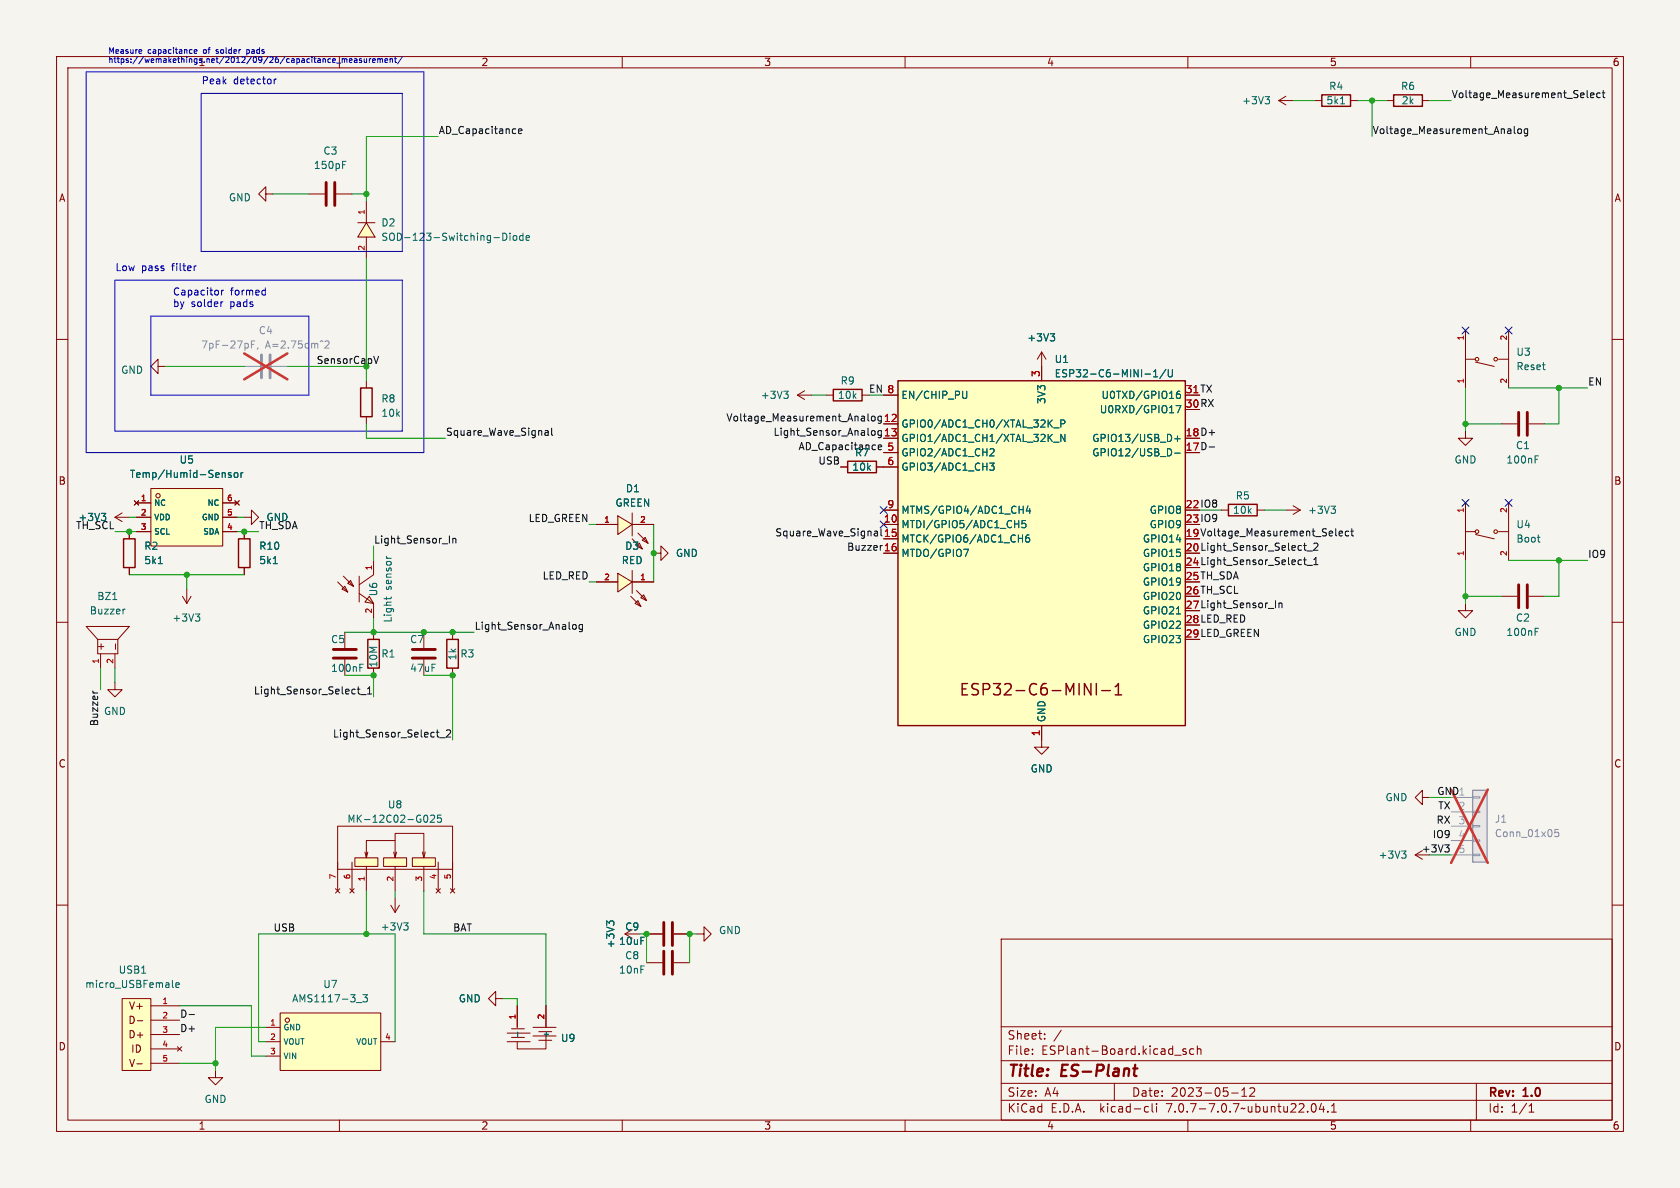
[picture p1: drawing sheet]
<svg xmlns="http://www.w3.org/2000/svg" width="297mm" height="210mm" viewBox="0 0 297 210" stroke-linecap="round" stroke-linejoin="round" font-family="sans-serif">
<path d="M0 0h297v210h-297z" fill="#f5f4ef" stroke="#f5f4ef" stroke-width=".18"/>
<g fill="none" stroke="#840000" stroke-width=".18">
<path d="M10 10h277v190h-277zM12 12h273v186h-273zM60 10v2M110 10v2M160 10v2M210 10v2M260 10v2M10 60h2M285 60h2M146 69.9h1.3M152.4 69.9h1.3M184.1 62.2l-.7 1.3"/>
<path d="M184.1 62.2v2.6M184.1 62.2l.8 1.3M10 110h2M17.3 113v2.6h3.5v-2.6M17.3 113l-2.1-2.3h7.7l-2.1 2.3M17.3 113h3.5M17.8 115.6v2.5M20.3 115.6v2.5M20.4 113.8v1M32.3 105.4l.7 1.3M33 104.1v2.6M33.8 105.4l-.8 1.3"/>
<path d="M61 111.8v2.8M61 116.6v2.8M66 111.8v1.2M66 118.1v1.3M74.9 111.8v2.8M74.9 116.6v2.8M285 110h2M20.3 120.7v1.2h1.3l-1.3 1.3-1.3-1.3h1.3M184.1 130.8v1.3h1.3l-1.3 1.3-1.2-1.3h1.2M10 160h2M285 160h2M177 166h108v32h-108z"/>
<path d="M60 198v2M110 198v2M160 198v2M177 194.5h108M177 191.5h108M177 187.5h108M177 181.5h108M182.5 186.3v.1M182.5 185.5v.1M184.7 183.6v.1M184.7 182.8v.1M187.6 182.1l-1.3 2"/>
<path d="M197 191.5v3M202.6 195.6l.4 .1M203 196.5l-.4 .1M203.7 195.1v1.3l.2 .2M204.5 195.1v.1M204.5 195.6v1M207.7 186.5h1.1M209.7 185.5l-.4-.1-.2 .2 .1 .2 .5 .2v.3h-.6M210 198v2M211 185.5l-.4-.1-.3 .3v.4l.2 .2h.5M211.7 185.5l.2-.1 .3 .1 .1 .9M211.7 184.9v1.5"/>
<path d="M217.7 193.2h1.2M219.5 193.8h.9M219.5 192.7l.5-.4v1.5M221 192.4l.5-.1 .2 .1 .1 .3-.9 1.1h.9M232 195.2l.2-.1a.81 .81 0 0 1 .6 .6 .81 .81 0 0 1-.3 .8l-.2 .1a.81 .81 0 0 1-.6-.6 .81 .81 0 0 1 .3-.8zM233.6 195l-.4 1.1h1M234 195.6v1M234.7 196.5v.1M235.4 196.6h.8M235.4 195.5l.4-.4v1.5M260 198v2M261 191.5v6.5"/>
<path d="M270.3 196.6h.9M270.3 195.5l.4-.4v1.5"/>
</g>
<path d="M200.3 188.9h.8M200.7 188.2l-.2 1.7 .1 .2 .3 .1" fill="none" stroke="#840000" stroke-width=".4"/>
<path d="M185.7 59h.7l-.4 .5M186.2 59.5l.2 .2v.3l-.2 .3M19.9 106h.8M22.1 107.7h-.2M34.5 108.5h.8l-.4 .5M35.1 109l.2 .3v.3l-.2 .2M63.6 118h.4M63.6 117.4h.6" fill="none" stroke="#006464" stroke-width=".18"/>
<path d="M147.3 68.8h5.1v2.1h-5.1zM65 113h2.1v5.1h-2.1z" fill="none" stroke="#840000" stroke-width=".25"/>
<path d="M58.9 116.3h4.1M58.9 114.8h4.1M72.9 116.3h4.1M72.9 114.8h4.1" fill="none" stroke="#840000" stroke-width=".51"/>
<g fill="#ffffc2">
<path d="M60.5 104.1l.5-.5 .5 1z"/>
<path d="M61.5 103.1l.5-.5 .5 1z"/>
<path d="M65.3 105.4l.7 1.3-1.5-.3z"/>
</g>
<g fill="none" stroke="#840000" stroke-width=".18">
<path d="M47 34.3v-1.3l-1.3 1.3 1.3 1.3v-1.3h1.3M54.6 34.3h2.8M59.4 34.3h2.8M66 99.1v2.5l-2.5 1.8M148.6 82.6h1.3M154.9 82.6h1.3M59.7 102.9l1.8 1.7M60.5 104.1l.5-.5 .5 1zM60.7 101.9l1.8 1.7M61.5 103.1l.5-.5 .5 1zM63.5 104.9l2.5 1.8M63.5 101.9v4.5"/>
<path d="M65.3 105.4l.7 1.3-1.5-.3zM66 106.7v2.5M114.3 170.2h2.8M114.3 165.1h2.8M119.1 170.2h2.8M119.1 165.1h2.8M123.2 165.1h1.3v-1.3l1.2 1.3-1.2 1.3v-1.3"/>
</g>
<path d="M60.6 29.1h.4M60.6 28.5h.6M68.3 98.3v.2M68.3 105.5v.5M69.2 105.5l-.1 .3" fill="none" stroke="#006464" stroke-width=".18"/>
<path d="M149.9 81.5h5v2.1h-5z" fill="none" stroke="#840000" stroke-width=".25"/>
<path d="M57.7 32.3v4M59.2 32.3v4M117.3 163.1v4M117.3 168.1v4.1M118.9 163.1v4M118.9 168.1v4.1" fill="none" stroke="#840000" stroke-width=".51"/>
<path d="M64.8 39.4l1.5 2.5h-3.1z" fill="#ffffc2"/>
<g fill="none" stroke="#840000" stroke-width=".18">
<path d="M63.2 39.4h3.1M64.8 39.4l1.5 2.5h-3.1zM64.8 35.6v3.8M64.8 41.9v3.8M22.9 94v1.3M23.7 88.5l.8 .8M24.1 88.9h2.6M24.1 91.4h2.6M24.1 94h2.6M24.5 88.5l-.8 .8M26.7 86.4h12.7v10.1h-12.7zM39.4 88.9h2.5"/>
<path d="M39.4 91.4h2.5M39.4 94h2.5M41.5 88.5l.8 .8M42.3 88.5l-.8 .8M115.6 97.8h1.2v-1.3l1.3 1.3-1.3 1.3v-1.3M22.9 100.3v1.3M80 111.8v1.2M80 118.1v1.3M59.3 157.1l.8 .8M59.7 146.1h20.3v7.6h-20.3zM59.7 152.4v5.1M60.1 157.1l-.8 .8"/>
<path d="M61.8 157.1l.8 .8M62.2 152.4v5.1M62.6 157.1l-.8 .8M62.7 151.6h4.1v1.6h-4.1zM64.5 150.6l.3 1M64.8 153.2v4.3M67.8 151.6h4.1v1.6h-4.1zM69.6 150.6l.2 1M69.8 148.6h-5v3l.2-1M69.8 153.2v4.3M69.8 158.8v2.5M70.1 150.6l-.3 1v-4.3h5.1v4.3"/>
<path d="M72.9 151.6h4.1v1.6h-4.1zM74.7 150.6l.2 1M74.9 153.2v4.3M75.2 150.6l-.3 1M77.1 157.1l.8 .8M77.5 152.4v5.1M77.9 157.1l-.8 .8M79.6 157.1l.8 .8M80 152.4v5.1M80.4 157.1l-.8 .8M21.6 176.5h5.1v12.7h-5.1zM26.7 177.8h5"/>
<path d="M49.5 179.1h17.8v10.1h-17.8zM69.1 160l.7 1.3M70.6 160l-.8 1.3M87.6 176.5v-1.2l-1.2 1.2 1.2 1.3v-1.3h1.3M91.4 177.8v3.8M96.5 177.8v3.8M24.2 188.1h1M24.3 180.4h.9M26.7 180.3h5M26.7 182.9h5M26.7 185.4h5M26.7 188h5"/>
<path d="M31.4 185l.7 .8M32.1 185l-.7 .8M38.1 189.2v1.3h1.3l-1.3 1.3-1.3-1.3h1.3M47 181.6h2.5M47 184.2h2.5M47 186.7h2.5M67.3 184.2h2.5M89.7 182.6h4M89.7 184.2h4M90.4 181.9h2.3M90.4 183.4h2.3M94.2 181.6h4.1"/>
<path d="M94.2 183.1h4.1M95.2 182.4h2.3M95.2 183.9h2.3M96.5 182.9v2.5h-5.1v-1.2"/>
<circle cx="27.9" cy="87.6" r=".38"/>
<circle cx="50.8" cy="180.3" r=".38"/>
</g>
<g fill="none" stroke="#006464" stroke-width=".18">
<path d="M88.9 41.2a.64 .64 0 0 1 .7 .7 .64 .64 0 0 1-.7 .6zM90.2 41.2v.1M90.2 41.6v.9M90.8 41.8l.1-.2 .4 .2 .1 .4-.2 .2-.3 .1-.1-.1zM92.5 41.7l-.4-.1-.2 .3 .1 .5h.5M92.5 41.2v1.3M93 42.1l.6-.2-.1-.2-.3-.1-.2 .2 .1 .6h.4M28 99.6h.7M39.8 83.6v.8M40.9 83.6h-.4l-.1 .1v.2l.5 .1v.3h-.5M41.5 83.7l.1-.1 .4 .1 .1 .5-.2 .1-.3 .1-.1-.1zM42.6 83.6v.8"/>
<path d="M43 83.6l-.4 .2M75.2 144.1a.68 .68 0 0 1 .4 .6 .68 .68 0 0 1-.4 .7M76.1 144.2l.5-.1 .2 .4-.8 .9h.8M78 144.1h-.6l-.1 .6 .2-.1h.4l.1 .2v.4l-.2 .2-.5-.2M30.5 173.3v1.1l.2 .2M31.1 174.1l.6-.1-.1-.2-.3-.1-.2 .2v.6h.5M63 177.2h1M64.2 175.8h.8l-.5 .5 .4 .1v.6l-.2 .1-.5-.1M71.4 163.1h.7l-.4 .5M71.9 163.6l.2 .3v.3l-.2 .2M91.5 182.5v.7"/>
</g>
<path d="M21.8 95.3h2.1v5h-2.1zM79 113h2v5.1h-2z" fill="none" stroke="#840000" stroke-width=".25"/>
<g fill="#ffffc2" stroke="#ffffc2" stroke-width=".18">
<path d="M21.6 176.5h5.1v12.7h-5.1z"/>
<path d="M62.7 151.6h4.1v1.6h-4.1z"/>
<path d="M67.8 151.6h4.1v1.6h-4.1z"/>
<path d="M72.9 151.6h4.1v1.6h-4.1z"/>
<path d="M49.5 179.1h17.8v10.1h-17.8z"/>
<path d="M26.7 86.4h12.7v10.1h-12.7z"/>
<circle cx="50.8" cy="180.3" r=".38"/>
<circle cx="27.9" cy="87.6" r=".38"/>
</g>
<g fill="#ffffc2">
<path d="M113.5 95.5l.5-.5 .6 1z"/>
<path d="M112.5 96.5l.5-.5 .5 1z"/>
<path d="M109.2 91.2l2.6 1.5-2.6 1.8z"/>
</g>
<path d="M105.4 92.7h3.8M109.2 91.2l2.6 1.5-2.6 1.8zM111.8 90.7v4M111.8 95.3l1.7 1.7M111.8 92.7h3.8M112.5 96.5l.5-.5 .5 1zM112.8 94.2l1.8 1.8M113.5 95.5l.5-.5 .6 1z" fill="none" stroke="#840000" stroke-width=".18"/>
<g fill="#ffffc2">
<path d="M113.8 105.2l.5 1-1-.5z"/>
<path d="M112.8 106.2l.5 1-1-.5z"/>
<path d="M109.2 101.3l2.6 1.6-2.6 1.7z"/>
</g>
<g fill="none" stroke="#840000" stroke-width=".18">
<path d="M226.1 17.8h2.5M226.1 17.8l1.2 .7M227.3 17l-1.2 .8M232.4 17.8h1.3M238.8 17.8h1.2M245.1 17.8h1.3M251.5 17.8h1.2M259.1 58.4v10.2M266.7 58.4v10.2M27.9 64.8v-1.3l-1.2 1.3 1.2 1.2v-1.2h1.3M64.8 67.3v1.3M64.8 73.7v1.2"/>
<path d="M141 69.9l1.2 .7M141 69.9h2.5M142.2 69.1l-1.2 .8M156.2 69.9h2.5M156.2 74.9h2.5M156.2 77.5h2.5M184.1 64.8v2.5M259.1 76.2v1.3h1.2l-1.2 1.2-1.3-1.2h1.3M259.1 63.5h1.8M260.9 64l3.3 .8M264.9 63.5h1.8M265.4 74.9h2.8"/>
<path d="M270.3 74.9h2.7M20.3 91.4l1.3 .8M20.3 91.4h2.6M21.6 90.7l-1.3 .7M22.9 94v1.3M23.7 88.5l.8 .8M24.1 94h2.6M24.1 91.4h2.6M24.1 88.9h2.6M24.5 88.5l-.8 .8M39.4 94h2.5M39.4 91.4h2.5"/>
<path d="M39.4 88.9h2.5M41.5 88.5l.8 .8M42.3 88.5l-.8 .8M43.2 91.4h1.2v-1.2l1.3 1.2-1.3 1.3v-1.3M43.2 94v1.3M105.4 92.7h3.8M111.8 92.7h3.8M148.6 82.6h1.3M154.9 82.6h3.8M156.2 92.7h2.5M156.2 95.3h2.5M156.2 97.8h2.5"/>
<path d="M156.2 80h2.5M156.2 90.2h2.5M215.9 90.2h1.3M222.2 90.2h1.3M227.3 90.2h2.6M228.6 89.4l1.3 .8M229.9 90.2l-1.3 .7M259.1 88.9v10.2M259.1 94h1.8M260.9 94.5l3.3 .8M264.9 94h1.8M266.7 88.9v10.2"/>
<path d="M22.9 100.3v1.3M43.2 100.3v1.3M105.4 102.9h3.8M109.2 101.3l2.6 1.6-2.6 1.7zM111.5 105.4l1.8 1.8M111.8 100.8v4.1M111.8 102.9h3.8M112.5 104.4l1.8 1.8M112.8 106.2l.5 1-1-.5zM113.8 105.2l.5 1-1-.5zM259.1 106.7v1.3h1.2l-1.2 1.2-1.3-1.2h1.3M265.4 105.4h2.8"/>
<path d="M270.3 105.4h2.7M184.1 128.3v2.5M250.2 151.1l1.3 .8M250.2 151.1h2.5M251.5 141v-1.3l-1.3 1.3 1.3 1.2v-1.2h1.2M251.5 150.4l-1.3 .7M91.4 177.8v3.8M96.5 177.8v3.8M110.5 165.1l1.3 .8M114.3 165.1h2.8M119.1 165.1h2.8"/>
<circle cx="261.1" cy="63.5" r=".32"/>
<circle cx="264.4" cy="63.5" r=".32"/>
<circle cx="261.1" cy="94" r=".32"/>
<circle cx="264.4" cy="94" r=".32"/>
</g>
<g fill="none" stroke="#006464" stroke-width=".18">
<path d="M223.7 17.1h.7l-.4 .5M224.2 17.6l.2 .2v.3l-.2 .3M237 18.4h.7M185.7 59h.7l-.4 .5M186.2 59.5l.2 .2v.3l-.2 .3M138.6 69.2h.7l-.4 .4M139.1 69.6l.2 .3v.3l-.2 .2M170.9 69.2l-.1 1.1-.1 .1h-.4M175 79.4l.5-.1 .2 .4-.7 .9h.7M186.3 75.6h.9M186.3 78.2h.9M187.5 74.9l.6-.1 .2-.1-.1-.3-.7-.2v1.3"/>
<path d="M188.3 76.8v1.2l-.8-1.2v1.2M202.4 66.1h1M203.9 66.6h.8M203.9 65.7l.4-.4v1.3M206.1 65.3l-1.1 1.6M206.5 65.3v1.1l.3 .2h.3l.2-.2v-1.1M206.9 79.4l.2 .5-.2 .6M207.7 77.6h.9M207.9 71.7h.9l-.6 1.3M208.2 77.1v.9M208.6 69.2h-.4a.86 .86 0 0 0 0 1.2l.4-.1 .1-.4-.2-.3-.4 .1-.1 .2M17.9 90.7h.8l-.4 .5"/>
<path d="M18.5 91.2l.2 .3v.3M28 99.6h.7M39.8 83.6v.8M40.9 83.6h-.4l-.1 .1v.2l.5 .1v.3h-.5M41.5 83.7l.1-.1 .4 .1 .1 .5-.2 .1-.3 .1-.1-.1zM42.6 83.6v.8M43 83.6l-.4 .2M48.3 99.6h.7M170.4 97.1h.8l-.5 1.3M175 81.9h.7l-.4 .4 .4 .2v.5l-.2 .1-.5-.1M179.4 92.6h.7M180 95.2h.8"/>
<path d="M180.1 92v1.3M180.2 90.1h.7M180.8 94.6v1.2M180.9 89.5v1.2M181.3 92h-.6l-.1 .6 .2-.1 .5 .1 .1 .1-.1 .5-.2 .1-.5-.1M181.7 89.4l-.3 .9h.8M181.9 94.6h-.3a.85 .85 0 0 0 0 1.2l.4-.1v-.4l-.2-.3-.4 .1-.1 .2M182 89.9v.8M207.7 80.1h.9M235.3 89.5h.8l-.4 .5M235.8 90l.3 .2v.3l-.3 .2M271.4 80.6h.6"/>
<path d="M271.4 81.2h.4M271.8 95h.5M272.1 95.8h.2M208 108.5h.7M271.4 111.7h.4M271.4 111.1h.6M247.8 150.4h.8l-.5 .5M248.3 150.9l.3 .3v.3l-.3 .2M107.7 163.2l-.4-.4v.8M107.7 163l.3-.2h.3l.2 .2M91.5 182.5v.7"/>
</g>
<path d="M233.7 16.8h5.1v2h-5.1zM246.4 16.8h5.1v2h-5.1zM63.8 68.6h2v5.1h-2zM158.7 67.3h50.8v61h-50.8zM42.2 95.3h2v5h-2zM217.2 89.2h5v2h-5zM191.7 120.8l1.2 2v-2M193.8 120.8v2M194.8 122.1h1.5M197.1 122.8h1.2M197.1 121.4l.6-.6v2" fill="none" stroke="#840000" stroke-width=".25"/>
<path d="M46.2 62.7v4.1M47.8 62.7v4.1" fill="none" stroke="#9c9b98" stroke-width=".51"/>
<path d="M43.2 64.8h2.8M48 64.8h2.8M256.5 141h3.8M256.5 143.5h3.8M256.5 146.1h3.8M256.5 148.6h3.8M256.5 151.1h3.8M260.3 151h1.3v.3h-1.3zM260.3 148.5h1.3v.2h-1.3zM260.3 145.9h1.3v.3h-1.3zM260.3 143.4h1.3v.2h-1.3zM260.3 140.8h1.3v.3h-1.3z" fill="none" stroke="#9c9b98" stroke-width=".18"/>
<path d="M44.4 60.9h.5M45.1 60.3h-.7v1.2M45.6 61.5l-.1 .2M57.5 60.4l.4-.1 .3 .3-.8 .9h.8M275.5 146.6h-.6v.6l.1-.1 .5 .1 .1 .2-.1 .4-.2 .1-.4-.1" fill="none" stroke="#939391" stroke-width=".18"/>
<path d="M43.2 62.5l7.6 4.6M50.8 62.5l-7.6 4.6M256.5 139.6l6.5 12.9M263 139.6l-6.5 12.9" fill="none" stroke="#eb3a3d" stroke-width=".46"/>
<g fill="#ffffc2" stroke="#ffffc2" stroke-width=".18">
<path d="M158.7 67.3h50.8v61h-50.8z"/>
<circle cx="264.4" cy="94" r=".32"/>
<circle cx="261.1" cy="94" r=".32"/>
<circle cx="264.4" cy="63.5" r=".32"/>
<circle cx="261.1" cy="63.5" r=".32"/>
</g>
<path d="M260.3 139.7h2.6v12.7h-2.6z" fill="#ebeae8" stroke="#ebeae8" stroke-width=".18"/>
<path d="M260.3 139.7h2.6v12.7h-2.6z" fill="none" stroke="#9c9b98" stroke-width=".25"/>
<path d="M268.5 72.9v4.1M270 72.9v4.1M268.5 103.4v4M270 103.4v4" fill="none" stroke="#840000" stroke-width=".51"/>
<g fill="none" stroke="#0f0f0f" stroke-width=".18">
<path d="M281.2 16.8l.6-.1-.1-.2-.3-.1-.2 .2 .1 .6h.4M282.9 16.5l-.4-.1-.2 .3 .1 .5h.5M283.3 16.4h.4M283.4 16v1.1l.3 .2M91.7 23.2l.6-.1-.1-.3h-.4l-.1 .2v.6h.5M267.7 22.3v1.1l.2 .2M268.4 22.9l.2-.1 .3 .1 .1 .5-.1 .2h-.3l-.2-.1zM270.1 22.8h-.4l-.2 .2 .1 .6h.5M270.1 22.8v1l-.3 .2h-.3M66.1 63l.4 1.3 .4-1.3M96.3 76.8l.2 .2 .4-.1M96.4 76.2h.5v.8"/>
<path d="M96.9 76.4l-.4 .1-.2 .2M97.5 75.7v1.1l.2 .2M153.4 73.1v1.1l.2 .2M154.1 76.4l.2-.3 .3 .1 .1 .2-.1 .5-.3 .1-.2-.3M154.1 73.7l.2-.1 .4 .1v.5l-.1 .2h-.3l-.2-.1zM155.3 79.1l.6-.1-.1-.3h-.4l-.1 .1v.6h.5M155.7 77.3l-.1 .1-.3-.1M155.7 74.7l-.1 .1h-.3M155.8 76.2l-.4-.1-.2 .3 .1 .5h.5M155.8 73.6h-.4l-.2 .2 .1 .6h.5M213.8 79h.9M79.4 94.7v1.3"/>
<path d="M80 95.2v.8M80 95.3l.2-.1h.3l.1 .8M154.5 94.6l.2 .1h.4M154.6 94h.5v.7M155.1 94.2l-.4 .1-.2 .1M230.5 96.4h.4M230.5 99h.4M230.6 99.6l.3 .2M230.8 97.3h.1M231.1 97.4h.9M231.1 99.9h.9M232.3 96.1l.5-.1 .2 .4-.8 .9h.8"/>
<path d="M232.3 99.8h.7M232.3 98.9l.3-.4v1.3M236.7 94.3l.6-.1v-.2l-.4-.1-.2 .2 .1 .6h.5M238.4 94l-.3-.1-.3 .2 .2 .6h.4M238.8 93.9h.5M239 93.5v1.1l.3 .1M101.2 110.6l.3-.2 .3 .1 .1 .1-.1 .6h-.3l-.3-.2M103 110.5l-.4-.1-.2 .2 .1 .6h.5M103 110.4v1l-.3 .3-.3-.1M225.5 106.2v1.2M226.1 106.6v.8M226.1 106.7l.2-.1 .3 .1v.7"/>
<path d="M16.4 122.1l.1 .3M63.2 121.8h.4M63.3 122.5l.3 .2M63.8 122.8h.9M65 122.7h.7M65 121.8l.3-.4v1.3M77.1 129.5h.5M77.5 130.3h.1M77.7 130.4h1M78.9 129.1l.5-.1 .3 .4-.8 .9h.8M255.4 149.3h.8l-.4 .5M256 149.8l.2 .3v.3l-.2 .2"/>
<path d="M33.4 179.3h1"/>
</g>
<g fill="none" stroke="#0000c2" stroke-width=".18">
<path d="M15.2 12.7h59.7v67.3h-59.7zM24.7 8.8h.3l.1 .2-.5 .1M25 9.4h-.3M34.3 9.1l.5-.1v-.2h-.3l-.2 .1 .1 .5h.4M35.6 16.5h35.5v28h-35.5zM38.2 9.4h.1M38.2 8.8v.3M43.6 9.4h.3M43.6 8.8v1M43.9 8.8h-.3M48.5 14v.8M48.8 14l-.3 .2"/>
<path d="M59.5 11.1h.7M60.5 10.4v.6M60.5 10.5l.3-.1 .1 .1M60.9 10.5l.2-.1h.2v.6M60.9 10.5v.5M61.8 10.7l.4-.1v-.2h-.3l-.1 .1v.5h.4M62.7 10.4h.4v.6M63.1 10.6l-.5 .2 .2 .2h.3M63.9 10.4h-.2l-.2 .1 .1 .2 .3 .1v.2h-.4M64.4 10.4v.6h.4M64.8 10.4v.6M65.3 10.4v.6"/>
<path d="M65.6 10.4l-.3 .2M65.9 10.7l.4-.1v-.2h-.3l-.1 .1v.5h.4M66.8 10.5l.3-.1 .1 .1M66.8 10.4v.6M67.2 10.5l.1-.1h.3v.6M67.2 10.5v.5M68.1 10.7l.4-.1v-.2h-.3l-.1 .1v.5h.4M69 10.5l.3-.1 .1 .6M69 10.4v.6M69.7 10.4h.4M69.9 10v.9l.2 .1M71.1 10l-.8 1.3"/>
<path d="M20.3 49.5h50.8v26.7h-50.8zM26.7 55.9h27.9v14h-27.9zM34.7 47l-.2 .1M39.2 51.3v.9M39.4 53.3l-.2 .1M39.5 51.3l-.3 .2M46.5 51.3l.4 .1M46.9 50.9v1.3M46.9 52.1l-.4 .1"/>
</g>
<g fill="none" stroke="#009600" stroke-width=".18">
<path d="M228.6 17.8h3.8M240 17.8h5.1M242.6 17.8v6.3M252.7 17.8h3.8M48.3 34.3h6.3M62.2 34.3h2.6M77.5 24.1h-12.7v11.5M64.8 45.7v21.6M29.2 64.8h14M50.8 64.8h14M64.8 74.9v2.6h13.9M143.5 69.9h2.5"/>
<path d="M259.1 68.6v7.6M259.1 74.9h6.3M266.7 68.6h14M275.6 68.6v6.3h-2.6M20.3 94h3.8M22.9 91.4h1.2M41.9 94h3.8M41.9 91.4h1.3M66 96.5v2.6M104.1 92.7h1.3M115.6 92.7v10.2M212.1 90.2h3.8"/>
<path d="M223.5 90.2h3.8M259.1 99.1v7.6M266.7 99.1h14M275.6 99.1v6.3h-2.6M17.8 118.1v3.8M20.3 118.1v2.6M22.9 101.6h20.3M33 101.6v2.5M61 119.4h5v3.8M61 111.8h22.8M66 109.2v2.6M74.9 119.4h5.1v11.4"/>
<path d="M104.1 102.9h1.3M259.1 105.4h6.3M64.8 157.5v7.6M69.8 157.5v1.3M74.9 157.5v7.6h21.6v12.7M252.7 151.1h3.8M252.7 141h3.8M31.7 177.8h12.7v8.9h2.6M88.9 176.5h2.5v1.3M113 165.1h1.3v5.1M123.2 165.1h-1.3v5.1M31.7 188h6.4"/>
<path d="M47 184.2h-1.3v-19.1h24.1v19.1M47 181.6h-8.9v7.6"/>
</g>
<path d="M258.5 57.8l1.2 1.2M259.7 57.8l-1.2 1.2M266.1 57.8l1.2 1.2M267.3 57.8l-1.2 1.2M155.6 92.1l1.2 1.2M155.6 89.6l1.2 1.2M156.8 92.1l-1.2 1.2M156.8 89.6l-1.2 1.2M258.5 88.3l1.2 1.2M259.7 88.3l-1.2 1.2M266.1 88.3l1.2 1.2M267.3 88.3l-1.2 1.2" fill="none" stroke="#000084" stroke-width=".18"/>
<g fill="#009600" stroke="#009600" stroke-width=".18">
<circle cx="275.6" cy="68.6" r=".46"/>
<circle cx="275.6" cy="99.1" r=".46"/>
<circle cx="259.1" cy="74.9" r=".46"/>
<circle cx="242.6" cy="17.8" r=".46"/>
<circle cx="43.2" cy="94" r=".46"/>
<circle cx="33" cy="101.6" r=".46"/>
<circle cx="22.9" cy="94" r=".46"/>
<circle cx="66" cy="111.8" r=".46"/>
<circle cx="64.8" cy="165.1" r=".46"/>
<circle cx="74.9" cy="111.8" r=".46"/>
<circle cx="66" cy="119.4" r=".46"/>
<circle cx="80" cy="119.4" r=".46"/>
<circle cx="80" cy="111.8" r=".46"/>
<circle cx="38.1" cy="188" r=".46"/>
<circle cx="115.6" cy="97.8" r=".46"/>
<circle cx="114.3" cy="165.1" r=".46"/>
<circle cx="121.9" cy="165.1" r=".46"/>
<circle cx="64.8" cy="34.3" r=".46"/>
<circle cx="259.1" cy="105.4" r=".46"/>
</g>
<g font-size="2.8" fill="#840000">
<text x="169.5" y="123.3">ESP32-C6-MINI-1</text>
<text x="178" y="190.9">Title:</text>
<text x="187.7" y="190.9">ES-Plant</text>
</g>
<g font-size="2.1" fill="#840000">
<text x="178" y="184">Sheet:</text>
<text x="178" y="186.7">File:</text>
<text x="184.1" y="186.7">ESPlant-Board.kicad_sch</text>
<text x="178" y="196.9">KiCad</text>
<text x="178" y="194.1">Size:</text>
<text x="184.7" y="194.1">A4</text>
<text x="185.7" y="196.9">E.D.A.</text>
<text x="194.6" y="196.9">kicad-cli</text>
<text x="200" y="194.1">Date:</text>
<text x="206.5" y="196.9">7.0.7-7.0.7~ubuntu22.04.1</text>
<text x="207" y="194.1">2023-05-12</text>
<text x="263" y="194.3">Rev:</text>
<text x="263" y="196.9">Id:</text>
<text x="267.1" y="196.9">1/1</text>
<text x="269.4" y="194.3">1.0</text>
</g>
<g font-size="1.8" fill="#0000c2">
<text x="35" y="11.9">1</text>
<text x="35.6" y="15">Peak</text>
<text x="41.3" y="15">detector</text>
<text x="20.3" y="48">Low</text>
<text x="25" y="48">pass</text>
<text x="30.5" y="52.3">Capacitor</text>
<text x="30.5" y="48">filter</text>
<text x="40.7" y="52.3">formed</text>
<text x="30.5" y="54.4">by</text>
<text x="33.8" y="54.4">solder</text>
<text x="40.8" y="54.4">pads</text>
</g>
<g font-size="1.8" fill="#840000">
<text x="85" y="11.9">2</text>
<text x="135" y="11.9">3</text>
<text x="185" y="11.9">4</text>
<text x="235" y="11.9">5</text>
<text x="285" y="11.9">6</text>
<text x="10.3" y="35.9">A</text>
<text x="285.3" y="35.9">A</text>
<text x="209.5" y="77.2">18 D+</text>
<text x="209.5" y="72.1">30 RX</text>
<text x="209.5" y="79.8">17 D-</text>
<text x="10.3" y="85.9">B</text>
<text x="209.5" y="89.9">22 IO8</text>
<text x="285.3" y="85.9">B</text>
<text x="209.5" y="95">19 Voltage_Measurement_Select</text>
<text x="209.5" y="92.5">23 IO9</text>
<text x="209.5" y="97.5">20 Light_Sensor_Select_2</text>
<text x="209.5" y="100.1">24 Light_Sensor_Select_1</text>
<text x="209.5" y="102.6">25 TH_SDA</text>
<text x="209.5" y="105.2">26 TH_SCL</text>
<text x="209.5" y="107.7">27 Light_Sensor_In</text>
<text x="209.5" y="110.2">28 LED_RED</text>
<text x="209.5" y="112.8">29 LED_GREEN</text>
<text x="18.7" y="115.2" transform="rotate(-90 18.7 115.2)">+</text>
<text x="10.3" y="135.9">C</text>
<text x="285.3" y="135.9">C</text>
<text x="22.7" y="178.7">V+</text>
<text x="10.3" y="185.9">D</text>
<text x="22.6" y="183.8">D+</text>
<text x="22.6" y="181.2">D-</text>
<text x="285.3" y="185.9">D</text>
<text x="22.7" y="188.8">V-</text>
<text x="23.1" y="186.3">ID</text>
<text x="35" y="199.9">1</text>
<text x="85" y="199.9">2</text>
<text x="135" y="199.9">3</text>
<text x="185" y="199.9">4</text>
<text x="235" y="199.9">5</text>
<text x="285" y="199.9">6</text>
</g>
<g font-size="1.8" fill="#006464">
<text x="234.9" y="16.1">R4</text>
<text x="247.6" y="16.1">R6</text>
<text x="219.5" y="18.6">+3V3</text>
<text x="234.4" y="18.6">5k1</text>
<text x="247.7" y="18.6">2k</text>
<text x="57.1" y="27.5">C3</text>
<text x="40.4" y="35.8">GND</text>
<text x="55.4" y="30.1">150pF</text>
<text x="67.3" y="40.2">D2</text>
<text x="67.3" y="42.8">SOD-123-Switching-Diode</text>
<text x="181.5" y="60.6">+3V3</text>
<text x="186.4" y="64.4">U1</text>
<text x="268" y="63.1">U3</text>
<text x="268" y="65.6">Reset</text>
<text x="21.3" y="66.3">GND</text>
<text x="67.3" y="71.3">R8</text>
<text x="134.4" y="70.7">+3V3</text>
<text x="148" y="70.7">10k</text>
<text x="148.5" y="68.2">R9</text>
<text x="159.3" y="70.7">EN/CHIP_PU</text>
<text x="185" y="71.5" transform="rotate(-90 185 71.5)">3V3</text>
<text x="186.4" y="66.9">ESP32-C6-MINI-1/U</text>
<text x="194.6" y="70.7">U0TXD/GPIO16</text>
<text x="67.3" y="73.9">10k</text>
<text x="159.3" y="75.8">GPIO0/ADC1_CH0/XTAL_32K_P</text>
<text x="194.3" y="73.3">U0RXD/GPIO17</text>
<text x="31.6" y="82.1">U5</text>
<text x="150.6" y="83.4">10k</text>
<text x="151.1" y="80.9">R7</text>
<text x="159.3" y="78.3">GPIO1/ADC1_CH1/XTAL_32K_N</text>
<text x="159.3" y="80.9">GPIO2/ADC1_CH2</text>
<text x="159.3" y="83.4">GPIO3/ADC1_CH3</text>
<text x="193" y="80.9">GPIO12/USB_D-</text>
<text x="193" y="78.3">GPIO13/USB_D+</text>
<text x="257" y="82.1">GND</text>
<text x="266.2" y="82.1">100nF</text>
<text x="267.9" y="79.6">C1</text>
<text x="22.8" y="84.7">Temp/Humid-Sensor</text>
<text x="108.7" y="89.8">GREEN</text>
<text x="110.5" y="87.2">D1</text>
<text x="218.4" y="88.5">R5</text>
<text x="13.3" y="93.6">TH_SCL</text>
<text x="13.8" y="92.3">+3V3</text>
<text x="47" y="92.3">GND</text>
<text x="159.3" y="93.6">MTDI/GPIO5/ADC1_CH5</text>
<text x="159.3" y="91">MTMS/GPIO4/ADC1_CH4</text>
<text x="203.2" y="91">GPIO8</text>
<text x="203.2" y="93.6">GPIO9</text>
<text x="217.9" y="91">10k</text>
<text x="231.1" y="91">+3V3</text>
<text x="268" y="93.6">U4</text>
<text x="25.4" y="97.4">R2</text>
<text x="25.4" y="99.9">5k1</text>
<text x="45.7" y="99.9">5k1</text>
<text x="45.7" y="97.4">R10</text>
<text x="109.8" y="99.9">RED</text>
<text x="110.4" y="97.4">D3</text>
<text x="119.4" y="98.7">GND</text>
<text x="159.3" y="96.1">MTCK/GPIO6/ADC1_CH6</text>
<text x="159.3" y="98.7">MTDO/GPIO7</text>
<text x="201.9" y="96.1">GPIO14</text>
<text x="201.9" y="98.7">GPIO15</text>
<text x="201.9" y="101.2">GPIO18</text>
<text x="268" y="96.1">Boot</text>
<text x="17.1" y="106.3">BZ1</text>
<text x="66.9" y="105.5" transform="rotate(-90 66.9 105.5)">U6</text>
<text x="69.4" y="104.3" transform="rotate(-90 69.4 104.3)">sensor</text>
<text x="201.9" y="103.7">GPIO19</text>
<text x="201.9" y="106.3">GPIO20</text>
<text x="15.8" y="108.8">Buzzer</text>
<text x="30.4" y="110.1">+3V3</text>
<text x="58.4" y="113.9">C5</text>
<text x="69.4" y="110.2" transform="rotate(-90 69.4 110.2)">Light</text>
<text x="72.4" y="113.9">C7</text>
<text x="201.9" y="108.8">GPIO21</text>
<text x="201.9" y="111.4">GPIO22</text>
<text x="201.9" y="113.9">GPIO23</text>
<text x="257" y="112.6">GND</text>
<text x="266.2" y="112.6">100nF</text>
<text x="267.9" y="110.1">C2</text>
<text x="58.4" y="119">100nF</text>
<text x="66.9" y="118.1" transform="rotate(-90 66.9 118.1)">10M</text>
<text x="67.3" y="116.4">R1</text>
<text x="72.4" y="119">47uF</text>
<text x="80.9" y="116.8" transform="rotate(-90 80.9 116.8)">1k</text>
<text x="81.3" y="116.4">R3</text>
<text x="18.3" y="126.6">GND</text>
<text x="185" y="127.8" transform="rotate(-90 185 127.8)">GND</text>
<text x="182.1" y="136.8">GND</text>
<text x="68.5" y="143.1">U8</text>
<text x="244.8" y="141.8">GND</text>
<text x="61.3" y="145.6">MK-12C02-G025</text>
<text x="243.6" y="152">+3V3</text>
<text x="67.2" y="164.7">+3V3</text>
<text x="108.8" y="167.7" transform="rotate(-90 108.8 167.7)">+3V3</text>
<text x="109.3" y="167.2">10uF</text>
<text x="110.4" y="164.7">C9</text>
<text x="127" y="165.3">GND</text>
<text x="20.9" y="172.3">USB1</text>
<text x="109.3" y="172.3">10nF</text>
<text x="110.4" y="169.8">C8</text>
<text x="15" y="174.9">micro_USBFemale</text>
<text x="51.5" y="177.4">AMS1117-3_3</text>
<text x="57" y="174.9">U7</text>
<text x="81" y="177.4">GND</text>
<text x="99.1" y="184.4">U9</text>
<text x="36.1" y="195.2">GND</text>
</g>
<g font-size="1.8" fill="#0f0f0f">
<text x="256.5" y="17.4">Voltage_Measurement_Select</text>
<text x="77.5" y="23.8">AD_Capacitance</text>
<text x="242.6" y="23.8">Voltage_Measurement_Analog</text>
<text x="280.7" y="68.2">EN</text>
<text x="78.7" y="77.1">Square_Wave_Signal</text>
<text x="128.3" y="74.6">Voltage_Measurement_Analog</text>
<text x="136.7" y="77.1">Light_Sensor_Analog</text>
<text x="141.1" y="79.7">AD_Capacitance</text>
<text x="144.6" y="82.2">USB</text>
<text x="45.7" y="93.6">TH_SDA</text>
<text x="93.4" y="92.4">LED_GREEN</text>
<text x="137" y="94.9">Square_Wave_Signal</text>
<text x="66" y="96.2">Light_Sensor_In</text>
<text x="149.7" y="97.4">Buzzer 16</text>
<text x="280.7" y="98.7">IO9</text>
<text x="95.8" y="102.5">LED_RED</text>
<text x="83.8" y="111.4">Light_Sensor_Analog</text>
<text x="44.8" y="122.8">Light_Sensor_Select_1</text>
<text x="17.4" y="128.5" transform="rotate(-90 17.4 128.5)">Buzzer</text>
<text x="58.8" y="130.5">Light_Sensor_Select_2</text>
<text x="254" y="140.6">GND1</text>
<text x="254.2" y="143.2">TX</text>
<text x="253.2" y="148.2">IO9</text>
<text x="253.9" y="145.7">RX</text>
<text x="251.3" y="150.8">+3V3</text>
<text x="48.3" y="164.8">USB</text>
<text x="80" y="164.8">BAT</text>
<text x="31.7" y="180">D-</text>
<text x="31.7" y="182.5">D+</text>
</g>
<g font-size="1.8" fill="#939391">
<text x="45.6" y="59.3">C4</text>
<text x="35.5" y="61.8">7pF-27pF,</text>
<text x="46.9" y="61.8">A=2.75cm^2</text>
<text x="264.2" y="145.6">J1</text>
<text x="264.2" y="148.2">Conn_01x05</text>
</g>
<g font-size="1.8" fill="#009600">
<text x="55.9" y="64.4">SensorCapV</text>
<text x="153.5" y="69.5">EN 8</text>
</g>
<g font-size="1.8" fill="#a90000">
<text x="156.8" y="69.6">8</text>
<text x="183.9" y="66.7" transform="rotate(-90 183.9 66.7)">3</text>
<text x="209.5" y="69.6">31 TX</text>
<text x="209.5" y="69.6">31</text>
<text x="156.2" y="74.7">12</text>
<text x="156.2" y="77.2">13</text>
<text x="209.5" y="77.2">18</text>
<text x="209.5" y="72.1">30</text>
<text x="156.8" y="79.8">5</text>
<text x="156.8" y="82.3">6</text>
<text x="209.5" y="79.8">17</text>
<text x="156.8" y="89.9">9</text>
<text x="209.5" y="89.9">22</text>
<text x="156.2" y="92.5">10</text>
<text x="156.2" y="95">15</text>
<text x="209.5" y="95">19</text>
<text x="209.5" y="92.5">23</text>
<text x="156.2" y="97.5">16</text>
<text x="209.5" y="97.5">20</text>
<text x="209.5" y="100.1">24</text>
<text x="209.5" y="102.6">25</text>
<text x="209.5" y="105.2">26</text>
<text x="209.5" y="107.7">27</text>
<text x="209.5" y="110.2">28</text>
<text x="209.5" y="112.8">29</text>
<text x="183.9" y="130.2" transform="rotate(-90 183.9 130.2)">1</text>
</g>
<g font-size="1.8" fill="#a5a4a2">
<text x="257.7" y="143.3">2</text>
<text x="257.7" y="145.8">3</text>
<text x="257.7" y="148.3">4</text>
<text x="257.7" y="150.9">5</text>
</g>
<g font-size="1.4" fill="#0000c2">
<text x="19" y="9.6">Measure</text>
<text x="19" y="11.2">https://wemakethings.net/2012/09/26/capacitance_measurement/</text>
<text x="26.2" y="9.6">capacitance</text>
<text x="36.2" y="9.6">of</text>
<text x="38.7" y="9.6">solder</text>
<text x="44.3" y="9.6">pads</text>
</g>
<g font-size="1.4" fill="#a90000">
<text x="64.5" y="38.1" transform="rotate(-90 64.5 38.1)">1</text>
<text x="64.5" y="44.4" transform="rotate(-90 64.5 44.4)">2</text>
<text x="258.8" y="60.3" transform="rotate(-90 258.8 60.3)">1</text>
<text x="266.4" y="60.3" transform="rotate(-90 266.4 60.3)">2</text>
<text x="258.8" y="67.9" transform="rotate(-90 258.8 67.9)">1</text>
<text x="266.4" y="67.9" transform="rotate(-90 266.4 67.9)">2</text>
<text x="24.8" y="88.6">1</text>
<text x="40" y="88.6">6</text>
<text x="24.8" y="91.2">2</text>
<text x="24.8" y="93.7">3</text>
<text x="40" y="93.7">4</text>
<text x="40" y="91.2">5</text>
<text x="106.7" y="92.5">1</text>
<text x="113.1" y="92.5">2</text>
<text x="258.8" y="90.8" transform="rotate(-90 258.8 90.8)">1</text>
<text x="266.4" y="90.8" transform="rotate(-90 266.4 90.8)">2</text>
<text x="65.8" y="100.9" transform="rotate(-90 65.8 100.9)">1</text>
<text x="258.8" y="98.4" transform="rotate(-90 258.8 98.4)">1</text>
<text x="266.4" y="98.4" transform="rotate(-90 266.4 98.4)">2</text>
<text x="106.7" y="102.6">2</text>
<text x="113.1" y="102.6">1</text>
<text x="65.8" y="108.6" transform="rotate(-90 65.8 108.6)">2</text>
<text x="17.5" y="117.4" transform="rotate(-90 17.5 117.4)">1</text>
<text x="20.1" y="117.4" transform="rotate(-90 20.1 117.4)">2</text>
<text x="59.4" y="155.5" transform="rotate(-90 59.4 155.5)">7</text>
<text x="62" y="155.5" transform="rotate(-90 62 155.5)">6</text>
<text x="64.5" y="155.9" transform="rotate(-90 64.5 155.9)">1</text>
<text x="69.6" y="155.9" transform="rotate(-90 69.6 155.9)">2</text>
<text x="74.7" y="155.9" transform="rotate(-90 74.7 155.9)">3</text>
<text x="77.2" y="155.5" transform="rotate(-90 77.2 155.5)">4</text>
<text x="79.8" y="155.5" transform="rotate(-90 79.8 155.5)">5</text>
<text x="28.6" y="177.5">1</text>
<text x="28.6" y="180.1">2</text>
<text x="28.6" y="182.6">3</text>
<text x="28.6" y="185.2">4</text>
<text x="47.7" y="181.4">1</text>
<text x="47.7" y="183.9">2</text>
<text x="68" y="183.9">4</text>
<text x="91.2" y="180.3" transform="rotate(-90 91.2 180.3)">1</text>
<text x="96.3" y="180.3" transform="rotate(-90 96.3 180.3)">2</text>
<text x="28.6" y="187.7">5</text>
<text x="47.7" y="186.4">3</text>
</g>
<g font-size="1.4" fill="#006464">
<text x="27.2" y="89.6">NC</text>
<text x="36.6" y="89.6">NC</text>
<text x="27.2" y="92.2">VDD</text>
<text x="27.2" y="94.7">SCL</text>
<text x="35.6" y="92.2">GND</text>
<text x="35.8" y="94.7">SDA</text>
<text x="50" y="182.3">GND</text>
<text x="50" y="184.9">VOUT</text>
<text x="62.8" y="184.9">VOUT</text>
<text x="97.2" y="183.6" transform="rotate(-90 97.2 183.6)">+</text>
<text x="50" y="187.4">VIN</text>
</g>
</svg>
